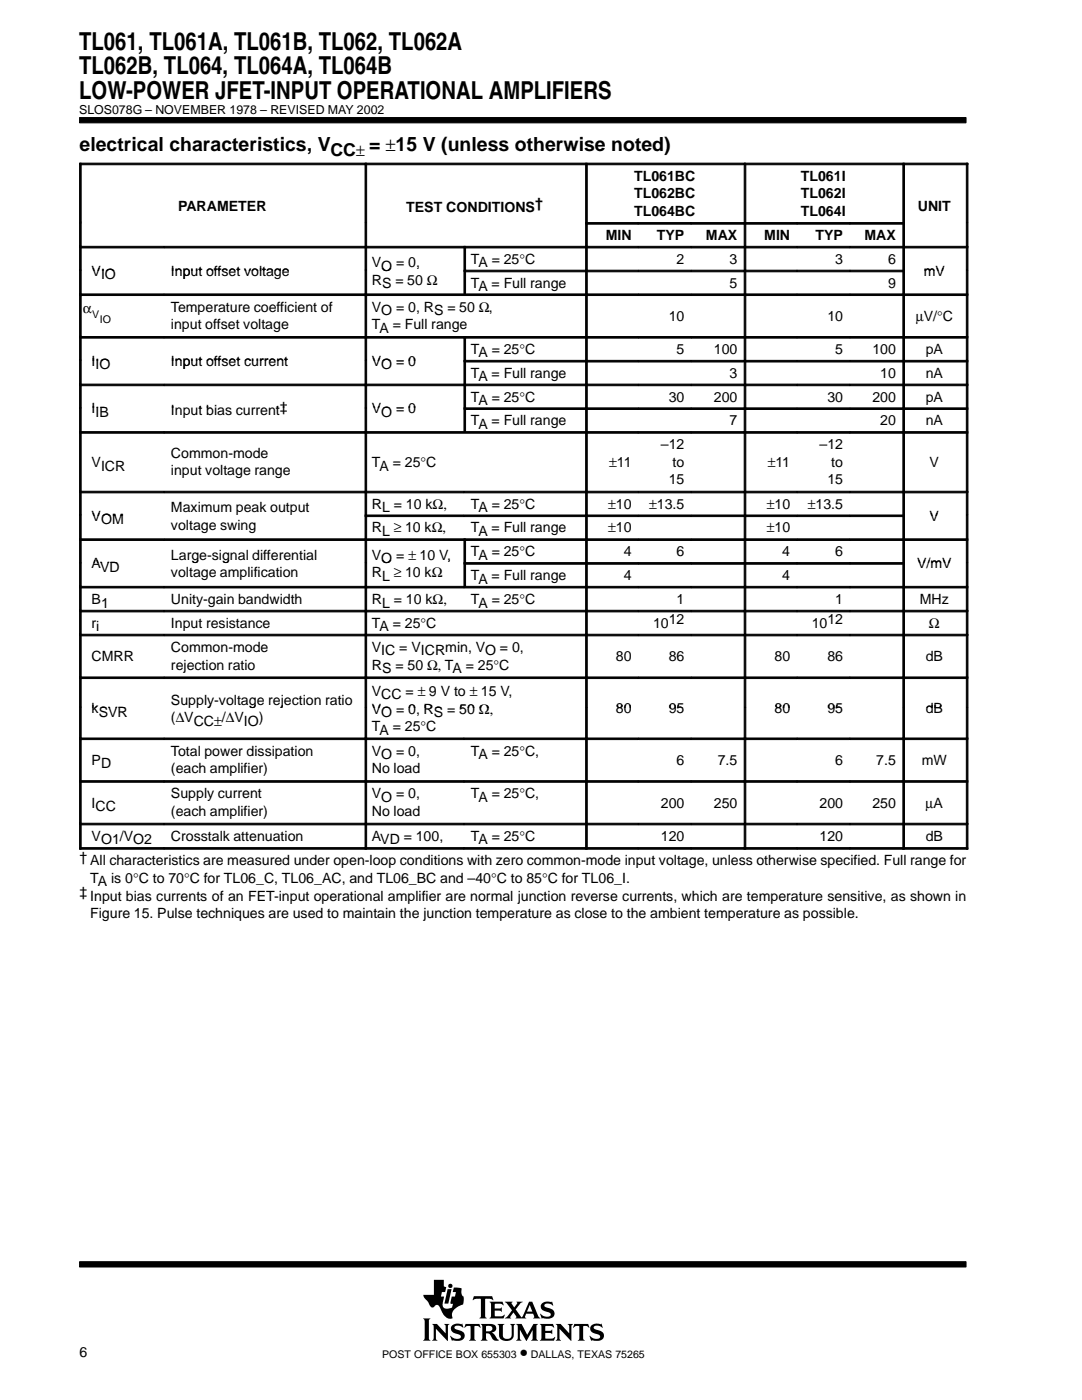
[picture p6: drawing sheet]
<svg xmlns="http://www.w3.org/2000/svg" width="216mm" height="279mm" viewBox="0 0 216 279" stroke-linecap="round" stroke-linejoin="round" font-family="sans-serif">
<g fill="#000" stroke="#000" stroke-width=".2">
<path d="M15.9 23.5h176.9v1h-176.9z" fill-rule="evenodd"/>
<path d="M15.9 251.8h176.9v1.1h-176.9z" fill-rule="evenodd"/>
</g>
<g fill="#000">
<path d="M89.3 257.3h.8l-.6 2.9h-.8z"/>
<path d="M84.4 263.1h1.5l-.3 .4v3.7l.3 .4h-1.5l.3-.6v-3.4z" fill-rule="evenodd"/>
<path d="M86.2 264.2h1l1.7 1.9v-1.5l-.3-.4h1.1l-.3 .4v3l-2.4-2.4v2l.3 .4h-1.1l.3-.6v-2.3z" fill-rule="evenodd"/>
<path d="M86.6 255.4h2v1.3l.4 .2-.2 1h-.6l-.2 .9h.6l-.2 1.1a1.11 1.11 0 0 0 .3 1.2l.6 .1 .9-.3 .2-.7-.5-.1 .2-1.3h.7l.2-.9h-.7l.3-1 1.5 .2v1l.1 .4 .3 .3v.9a.54 .54 0 0 1-.4 .7l-.4 .2a2.35 2.35 0 0 0-1.5 1.6v.4a.29 .29 0 0 1 .1 .3 .29 .29 0 0 1-.2 .3h-.1a2.21 2.21 0 0 1-2-1.9l-.1-.1a.68 .68 0 0 0-.5-.7 .68 .68 0 0 0-.8 .4 .88 .88 0 0 1-1.1-.9l-.8-.9-.2-.7h2.1z" fill-rule="evenodd"/>
<path d="M90.2 264.5a2.17 2.17 0 0 1 1.9-.2l.1-.1 .3 .8-.8-.4h-.7a.36 .36 0 0 0-.3 .4 .36 .36 0 0 0 .4 .3l.3 .1a1.19 1.19 0 0 1 1.3 1.5l-.1 .1a1.23 1.23 0 0 1-1.1 .6l-1.1-.1-.2 .1-.4-1h.1a1.37 1.37 0 0 0 2.1 .3 .6 .6 0 0 0-.8-.7 1.08 1.08 0 0 1-1-.5 1.08 1.08 0 0 1 0-1.1z" fill-rule="evenodd"/>
<path d="M92.9 264.2h2.8l.2 .8-.5-.4h-.6l-.1 .2v2.4l.3 .4h-1.4l.2-.3 .1-.3v-2.3l-.7-.1-.6 .4z" fill-rule="evenodd"/>
<path d="M94.6 258.7h3.6l.2 .8-.7-.3-.9 .1v3.4l.3 .4h-1.4l.3-.4v-3.4l-1-.1-.7 .3z" fill-rule="evenodd"/>
<path d="M95.9 264.2h2.1a.85 .85 0 0 1 1 .8 .85 .85 0 0 1-.9 .9l.4 .3 .7 1 .4 .2-.2 .1a1.11 1.11 0 0 1-1.4-.9l-.3-.4-.7-.1v1l.3 .5h-1.4l.3-.6v-2.3z" fill-rule="evenodd"/>
<path d="M97.7 259.8h2.6l.2 .7-.7-.3-1.1 .1v.8h1.1l.3-.2v.9l-.3-.2h-1.1v1l.1 .1h1.3l.5-.3h.1l-.2 .7h-2.8l.3-.5v-2.3z" fill-rule="evenodd"/>
<path d="M99.3 264.2h1.3l-.3 .4 .1 2.2 .2 .3 .8 .1a.73 .73 0 0 0 .7-.8v-1.8l-.3-.4h1l-.3 .4v1.9a1.56 1.56 0 0 1-1.3 1.2 1.56 1.56 0 0 1-1.5-.7l-.1-2.4z" fill-rule="evenodd"/>
<path d="M103 264.2h1.1l1.1 2.2 1.2-2.2h.9l-.3 .4v2.6l.4 .4h-1.4l.3-.4v-1.8l-1.3 2.2-1.3-2.2v1.7l.4 .5h-1.1l.3-.6v-2.3z" fill-rule="evenodd"/>
<path d="M100.7 259.8h1.6l-.2 .4 .5 .7 .6-.8-.1-.3h1.2l-.5 .3-.9 1.2 1 1.5a.22 .22 0 0 0 .3 .1 .22 .22 0 0 0 .1-.3l1.3-2.8h.6l1.2 2.9 .4 .4-1.4-.1a.24 .24 0 0 0 .2-.1 .24 .24 0 0 0 0-.3l-.2-.4h-1.4l-.3 .6 .3 .3h-2.2l.2-.3-.5-.9-.7 .9 .2 .3h-1.3l.5-.4 1-1.2z" fill-rule="evenodd"/>
<path d="M108.1 260.2l.1-.1a1.88 1.88 0 0 1 1.4-.3l.4 .1 .2-.2 .2 .8-1.1-.4a.44 .44 0 0 0-.7 .4 .44 .44 0 0 0 .6 .5 1.34 1.34 0 0 1 1.4 1.3 1.13 1.13 0 0 1-1.1 .9h-.8a.37 .37 0 0 0-.6 0l-.3-1h.1l.6 .5 .8 .1a.47 .47 0 0 0 .6-.5 .47 .47 0 0 0-.5-.4l-.2-.1a1.11 1.11 0 0 1-1.2-1.5z" fill-rule="evenodd"/>
<path d="M107.7 264.2h2.6l.2 .8-.6-.4-1.1 .1v.9h1l.4-.3v1l-.3-.3h-1.1v1.1h1.4l.5-.3-.2 .8h-2.8l.3-.6v-2.3z" fill-rule="evenodd"/>
<path d="M110.9 264.2h1l1.7 1.9v-1.5l-.3-.4h1l-.3 .4v3l-2.4-2.4v2l.3 .4h-1l.3-.4v-2.6z" fill-rule="evenodd"/>
<path d="M114.6 264.2h2.8l.2 .8-.5-.4h-.6l-.1 .2v2.4l.3 .4h-1.4l.3-.4v-2.4l-.1-.2h-.6l-.6 .4z" fill-rule="evenodd"/>
<path d="M118 264.5a2.12 2.12 0 0 1 1.9-.2l.1-.1 .3 .8-.8-.4h-.7a.35 .35 0 0 0-.3 .3 .35 .35 0 0 0 .2 .4l.5 .1a1.16 1.16 0 0 1 1.2 1.6 1.23 1.23 0 0 1-1.1 .6l-1.1-.1-.2 .1-.4-1 .9 .5 .7 .1a.47 .47 0 0 0 .6-.4 .47 .47 0 0 0-.6-.5 1.28 1.28 0 0 1-1.4-1.4z" fill-rule="evenodd"/>
<circle cx="89.9" cy="256.6" r=".43"/>
</g>
<g fill="#fff">
<path d="M105.7 260.4l.5 1.4h-1z"/>
<path d="M97 264.7l.6-.1a.56 .56 0 0 1 .7 .5 .56 .56 0 0 1-.7 .6h-.6z" fill-rule="evenodd"/>
</g>
<g fill="#000" stroke="#000" stroke-width=".2">
<path d="M15.9 32.6h.3v11.8h-.3z" fill-rule="evenodd"/>
<path d="M15.9 32.6h56.9v.3h-56.9z" fill-rule="evenodd"/>
<path d="M72.8 32.6h.4v11.8h-.4z" fill-rule="evenodd"/>
<path d="M72.8 32.6h44v.3h-44z" fill-rule="evenodd"/>
<path d="M116.9 32.6h.3v11.8h-.3z" fill-rule="evenodd"/>
<path d="M116.9 32.6h31.6v.3h-31.6z" fill-rule="evenodd"/>
<path d="M148.5 32.6h.3v11.8h-.3z" fill-rule="evenodd"/>
<path d="M148.5 32.6h31.6v.3h-31.6z" fill-rule="evenodd"/>
<path d="M180.2 32.6h.3v11.8h-.3z" fill-rule="evenodd"/>
<path d="M180.2 32.6h12.9v.3h-12.9z" fill-rule="evenodd"/>
<path d="M192.8 32.6h.3v11.8h-.3z" fill-rule="evenodd"/>
<path d="M15.9 44.4h.3v4.7h-.3z" fill-rule="evenodd"/>
<path d="M15.9 49.2h.3v4.7h-.3z" fill-rule="evenodd"/>
<path d="M15.9 49.2h16.8v.3h-16.8z" fill-rule="evenodd"/>
<path d="M15.9 53.9h.3v4.7h-.3z" fill-rule="evenodd"/>
<path d="M15.9 58.7h.3v8.4h-.3z" fill-rule="evenodd"/>
<path d="M15.9 58.7h16.8v.3h-16.8z" fill-rule="evenodd"/>
<path d="M32.8 49.2h40v.3h-40z" fill-rule="evenodd"/>
<path d="M32.8 58.7h40v.3h-40z" fill-rule="evenodd"/>
<path d="M72.8 44.4h.4v4.7h-.4z" fill-rule="evenodd"/>
<path d="M72.8 49.2h.4v4.7h-.4z" fill-rule="evenodd"/>
<path d="M72.8 49.2h19.8v.3h-19.8z" fill-rule="evenodd"/>
<path d="M72.8 53.9h.4v4.7h-.4z" fill-rule="evenodd"/>
<path d="M72.8 58.7h.4v8.4h-.4z" fill-rule="evenodd"/>
<path d="M72.8 58.7h44v.3h-44z" fill-rule="evenodd"/>
<path d="M92.6 49.2h.3v4.7h-.3z" fill-rule="evenodd"/>
<path d="M92.6 49.2h24.2v.3h-24.2z" fill-rule="evenodd"/>
<path d="M92.6 53.9h.3v4.7h-.3z" fill-rule="evenodd"/>
<path d="M92.6 53.9h24.2v.3h-24.2z" fill-rule="evenodd"/>
<path d="M116.9 44.4h.3v4.7h-.3z" fill-rule="evenodd"/>
<path d="M116.9 44.4h10.5v.3h-10.5z" fill-rule="evenodd"/>
<path d="M116.9 49.2h.3v4.7h-.3z" fill-rule="evenodd"/>
<path d="M116.9 49.2h10.5v.3h-10.5z" fill-rule="evenodd"/>
<path d="M116.9 53.9h.3v4.7h-.3z" fill-rule="evenodd"/>
<path d="M116.9 53.9h10.5v.3h-10.5z" fill-rule="evenodd"/>
<path d="M116.9 58.7h.3v8.4h-.3z" fill-rule="evenodd"/>
<path d="M116.9 58.7h10.5v.3h-10.5z" fill-rule="evenodd"/>
<path d="M127.4 44.4h10.5v.3h-10.5z" fill-rule="evenodd"/>
<path d="M127.4 49.2h10.5v.3h-10.5z" fill-rule="evenodd"/>
<path d="M127.4 53.9h10.5v.3h-10.5z" fill-rule="evenodd"/>
<path d="M127.4 58.7h10.5v.3h-10.5z" fill-rule="evenodd"/>
<path d="M138 44.4h10.5v.3h-10.5z" fill-rule="evenodd"/>
<path d="M138 49.2h10.5v.3h-10.5z" fill-rule="evenodd"/>
<path d="M138 53.9h10.5v.3h-10.5z" fill-rule="evenodd"/>
<path d="M138 58.7h10.5v.3h-10.5z" fill-rule="evenodd"/>
<path d="M148.5 44.4h.3v4.7h-.3z" fill-rule="evenodd"/>
<path d="M148.5 44.4h10.5v.3h-10.5z" fill-rule="evenodd"/>
<path d="M148.5 49.2h.3v4.7h-.3z" fill-rule="evenodd"/>
<path d="M148.5 49.2h10.5v.3h-10.5z" fill-rule="evenodd"/>
<path d="M148.5 53.9h.3v4.7h-.3z" fill-rule="evenodd"/>
<path d="M148.5 53.9h10.5v.3h-10.5z" fill-rule="evenodd"/>
<path d="M148.5 58.7h.3v8.4h-.3z" fill-rule="evenodd"/>
<path d="M148.5 58.7h10.5v.3h-10.5z" fill-rule="evenodd"/>
<path d="M159.1 44.4h10.5v.3h-10.5z" fill-rule="evenodd"/>
<path d="M159.1 49.2h10.5v.3h-10.5z" fill-rule="evenodd"/>
<path d="M159.1 53.9h10.5v.3h-10.5z" fill-rule="evenodd"/>
<path d="M159.1 58.7h10.5v.3h-10.5z" fill-rule="evenodd"/>
<path d="M169.6 44.4h10.5v.3h-10.5z" fill-rule="evenodd"/>
<path d="M169.6 49.2h10.5v.3h-10.5z" fill-rule="evenodd"/>
<path d="M169.6 53.9h10.5v.3h-10.5z" fill-rule="evenodd"/>
<path d="M169.6 58.7h10.5v.3h-10.5z" fill-rule="evenodd"/>
<path d="M180.2 44.4h.3v4.7h-.3z" fill-rule="evenodd"/>
<path d="M180.2 49.2h.3v4.7h-.3z" fill-rule="evenodd"/>
<path d="M180.2 49.2h12.9v.3h-12.9z" fill-rule="evenodd"/>
<path d="M180.2 53.9h.3v4.7h-.3z" fill-rule="evenodd"/>
<path d="M180.2 58.7h.3v8.4h-.3z" fill-rule="evenodd"/>
<path d="M180.2 58.7h12.9v.3h-12.9z" fill-rule="evenodd"/>
<path d="M192.8 44.4h.3v4.7h-.3z" fill-rule="evenodd"/>
<path d="M192.8 49.2h.3v4.7h-.3z" fill-rule="evenodd"/>
<path d="M192.8 53.9h.3v4.7h-.3z" fill-rule="evenodd"/>
<path d="M192.8 58.7h.3v8.4h-.3z" fill-rule="evenodd"/>
<path d="M15.9 67.2h.3v4.7h-.3z" fill-rule="evenodd"/>
<path d="M15.9 67.2h16.8v.3h-16.8z" fill-rule="evenodd"/>
<path d="M15.9 71.9h.3v4.7h-.3z" fill-rule="evenodd"/>
<path d="M15.9 76.7h.3v4.7h-.3z" fill-rule="evenodd"/>
<path d="M15.9 76.7h16.8v.3h-16.8z" fill-rule="evenodd"/>
<path d="M32.8 67.2h40v.3h-40z" fill-rule="evenodd"/>
<path d="M32.8 76.7h40v.3h-40z" fill-rule="evenodd"/>
<path d="M72.8 67.2h.4v4.7h-.4z" fill-rule="evenodd"/>
<path d="M72.8 67.2h19.8v.3h-19.8z" fill-rule="evenodd"/>
<path d="M72.8 71.9h.4v4.7h-.4z" fill-rule="evenodd"/>
<path d="M72.8 76.7h.4v4.7h-.4z" fill-rule="evenodd"/>
<path d="M72.8 76.7h19.8v.3h-19.8z" fill-rule="evenodd"/>
<path d="M92.6 67.2h.3v4.7h-.3z" fill-rule="evenodd"/>
<path d="M92.6 67.2h24.2v.3h-24.2z" fill-rule="evenodd"/>
<path d="M92.6 71.9h.3v4.7h-.3z" fill-rule="evenodd"/>
<path d="M92.6 71.9h24.2v.3h-24.2z" fill-rule="evenodd"/>
<path d="M92.6 76.7h.3v4.7h-.3z" fill-rule="evenodd"/>
<path d="M92.6 76.7h24.2v.3h-24.2z" fill-rule="evenodd"/>
<path d="M116.9 67.2h.3v4.7h-.3z" fill-rule="evenodd"/>
<path d="M116.9 67.2h10.5v.3h-10.5z" fill-rule="evenodd"/>
<path d="M116.9 71.9h.3v4.7h-.3z" fill-rule="evenodd"/>
<path d="M116.9 71.9h10.5v.3h-10.5z" fill-rule="evenodd"/>
<path d="M116.9 76.7h.3v4.7h-.3z" fill-rule="evenodd"/>
<path d="M116.9 76.7h10.5v.3h-10.5z" fill-rule="evenodd"/>
<path d="M127.4 67.2h10.5v.3h-10.5z" fill-rule="evenodd"/>
<path d="M127.4 71.9h10.5v.3h-10.5z" fill-rule="evenodd"/>
<path d="M127.4 76.7h10.5v.3h-10.5z" fill-rule="evenodd"/>
<path d="M138 67.2h10.5v.3h-10.5z" fill-rule="evenodd"/>
<path d="M138 71.9h10.5v.3h-10.5z" fill-rule="evenodd"/>
<path d="M138 76.7h10.5v.3h-10.5z" fill-rule="evenodd"/>
<path d="M148.5 67.2h.3v4.7h-.3z" fill-rule="evenodd"/>
<path d="M148.5 67.2h10.5v.3h-10.5z" fill-rule="evenodd"/>
<path d="M148.5 71.9h.3v4.7h-.3z" fill-rule="evenodd"/>
<path d="M148.5 71.9h10.5v.3h-10.5z" fill-rule="evenodd"/>
<path d="M148.5 76.7h.3v4.7h-.3z" fill-rule="evenodd"/>
<path d="M148.5 76.7h10.5v.3h-10.5z" fill-rule="evenodd"/>
<path d="M159.1 67.2h10.5v.3h-10.5z" fill-rule="evenodd"/>
<path d="M159.1 71.9h10.5v.3h-10.5z" fill-rule="evenodd"/>
<path d="M159.1 76.7h10.5v.3h-10.5z" fill-rule="evenodd"/>
<path d="M169.6 67.2h10.5v.3h-10.5z" fill-rule="evenodd"/>
<path d="M169.6 71.9h10.5v.3h-10.5z" fill-rule="evenodd"/>
<path d="M169.6 76.7h10.5v.3h-10.5z" fill-rule="evenodd"/>
<path d="M180.2 67.2h.3v4.7h-.3z" fill-rule="evenodd"/>
<path d="M180.2 67.2h12.9v.3h-12.9z" fill-rule="evenodd"/>
<path d="M180.2 71.9h.3v4.7h-.3z" fill-rule="evenodd"/>
<path d="M180.2 71.9h12.9v.3h-12.9z" fill-rule="evenodd"/>
<path d="M180.2 76.7h.3v4.7h-.3z" fill-rule="evenodd"/>
<path d="M180.2 76.7h12.9v.3h-12.9z" fill-rule="evenodd"/>
<path d="M192.8 67.2h.3v4.7h-.3z" fill-rule="evenodd"/>
<path d="M192.8 71.9h.3v4.7h-.3z" fill-rule="evenodd"/>
<path d="M192.8 76.7h.3v4.7h-.3z" fill-rule="evenodd"/>
<path d="M15.9 81.4h.3v4.7h-.3z" fill-rule="evenodd"/>
<path d="M15.9 86.1h.3v11.9h-.3z" fill-rule="evenodd"/>
<path d="M15.9 86.1h16.8v.4h-16.8z" fill-rule="evenodd"/>
<path d="M15.9 98h.3v4.8h-.3z" fill-rule="evenodd"/>
<path d="M15.9 98h16.8v.4h-16.8z" fill-rule="evenodd"/>
<path d="M32.8 86.1h40v.4h-40z" fill-rule="evenodd"/>
<path d="M32.8 98h40v.4h-40z" fill-rule="evenodd"/>
<path d="M72.8 81.4h.4v4.7h-.4z" fill-rule="evenodd"/>
<path d="M72.8 86.1h.4v11.9h-.4z" fill-rule="evenodd"/>
<path d="M72.8 86.1h44v.4h-44z" fill-rule="evenodd"/>
<path d="M72.8 98h.4v4.8h-.4z" fill-rule="evenodd"/>
<path d="M72.8 98h19.8v.4h-19.8z" fill-rule="evenodd"/>
<path d="M92.6 81.4h.3v4.7h-.3z" fill-rule="evenodd"/>
<path d="M92.6 81.4h24.2v.3h-24.2z" fill-rule="evenodd"/>
<path d="M92.6 98h24.2v.4h-24.2z" fill-rule="evenodd"/>
<path d="M116.9 81.4h.3v4.7h-.3z" fill-rule="evenodd"/>
<path d="M116.9 81.4h10.5v.3h-10.5z" fill-rule="evenodd"/>
<path d="M116.9 86.1h.3v11.9h-.3z" fill-rule="evenodd"/>
<path d="M116.9 86.1h10.5v.4h-10.5z" fill-rule="evenodd"/>
<path d="M116.9 98h.3v4.8h-.3z" fill-rule="evenodd"/>
<path d="M116.9 98h10.5v.4h-10.5z" fill-rule="evenodd"/>
<path d="M127.4 81.4h10.5v.3h-10.5z" fill-rule="evenodd"/>
<path d="M127.4 86.1h10.5v.4h-10.5z" fill-rule="evenodd"/>
<path d="M127.4 98h10.5v.4h-10.5z" fill-rule="evenodd"/>
<path d="M138 81.4h10.5v.3h-10.5z" fill-rule="evenodd"/>
<path d="M138 86.1h10.5v.4h-10.5z" fill-rule="evenodd"/>
<path d="M138 98h10.5v.4h-10.5z" fill-rule="evenodd"/>
<path d="M148.5 81.4h.3v4.7h-.3z" fill-rule="evenodd"/>
<path d="M148.5 81.4h10.5v.3h-10.5z" fill-rule="evenodd"/>
<path d="M148.5 86.1h.3v11.9h-.3z" fill-rule="evenodd"/>
<path d="M148.5 86.1h10.5v.4h-10.5z" fill-rule="evenodd"/>
<path d="M148.5 98h.3v4.8h-.3z" fill-rule="evenodd"/>
<path d="M148.5 98h10.5v.4h-10.5z" fill-rule="evenodd"/>
<path d="M159.1 81.4h10.5v.3h-10.5z" fill-rule="evenodd"/>
<path d="M159.1 86.1h10.5v.4h-10.5z" fill-rule="evenodd"/>
<path d="M159.1 98h10.5v.4h-10.5z" fill-rule="evenodd"/>
<path d="M169.6 81.4h10.5v.3h-10.5z" fill-rule="evenodd"/>
<path d="M169.6 86.1h10.5v.4h-10.5z" fill-rule="evenodd"/>
<path d="M169.6 98h10.5v.4h-10.5z" fill-rule="evenodd"/>
<path d="M180.2 81.4h.3v4.7h-.3z" fill-rule="evenodd"/>
<path d="M180.2 81.4h12.9v.3h-12.9z" fill-rule="evenodd"/>
<path d="M180.2 86.1h.3v11.9h-.3z" fill-rule="evenodd"/>
<path d="M180.2 86.1h12.9v.4h-12.9z" fill-rule="evenodd"/>
<path d="M180.2 98h.3v4.8h-.3z" fill-rule="evenodd"/>
<path d="M180.2 98h12.9v.4h-12.9z" fill-rule="evenodd"/>
<path d="M192.8 81.4h.3v4.7h-.3z" fill-rule="evenodd"/>
<path d="M192.8 86.1h.3v11.9h-.3z" fill-rule="evenodd"/>
<path d="M192.8 98h.3v4.8h-.3z" fill-rule="evenodd"/>
<path d="M15.9 102.8h.3v4.7h-.3z" fill-rule="evenodd"/>
<path d="M15.9 107.5h.3v4.8h-.3z" fill-rule="evenodd"/>
<path d="M15.9 107.5h16.8v.4h-16.8z" fill-rule="evenodd"/>
<path d="M15.9 112.3h.3v4.7h-.3z" fill-rule="evenodd"/>
<path d="M15.9 117h.3v4.8h-.3z" fill-rule="evenodd"/>
<path d="M15.9 117h16.8v.3h-16.8z" fill-rule="evenodd"/>
<path d="M32.8 107.5h40v.4h-40z" fill-rule="evenodd"/>
<path d="M32.8 117h40v.3h-40z" fill-rule="evenodd"/>
<path d="M72.8 102.8h.4v4.7h-.4z" fill-rule="evenodd"/>
<path d="M72.8 102.8h19.8v.3h-19.8z" fill-rule="evenodd"/>
<path d="M72.8 107.5h.4v4.8h-.4z" fill-rule="evenodd"/>
<path d="M72.8 107.5h19.8v.4h-19.8z" fill-rule="evenodd"/>
<path d="M72.8 112.3h.4v4.7h-.4z" fill-rule="evenodd"/>
<path d="M72.8 117h.4v4.8h-.4z" fill-rule="evenodd"/>
<path d="M72.8 117h19.8v.3h-19.8z" fill-rule="evenodd"/>
<path d="M92.6 102.8h24.2v.3h-24.2z" fill-rule="evenodd"/>
<path d="M92.6 107.5h.3v4.8h-.3z" fill-rule="evenodd"/>
<path d="M92.6 107.5h24.2v.4h-24.2z" fill-rule="evenodd"/>
<path d="M92.6 112.3h.3v4.7h-.3z" fill-rule="evenodd"/>
<path d="M92.6 112.3h24.2v.3h-24.2z" fill-rule="evenodd"/>
<path d="M92.6 117h24.2v.3h-24.2z" fill-rule="evenodd"/>
<path d="M116.9 102.8h.3v4.7h-.3z" fill-rule="evenodd"/>
<path d="M116.9 102.8h10.5v.3h-10.5z" fill-rule="evenodd"/>
<path d="M116.9 107.5h.3v4.8h-.3z" fill-rule="evenodd"/>
<path d="M116.9 107.5h10.5v.4h-10.5z" fill-rule="evenodd"/>
<path d="M116.9 112.3h.3v4.7h-.3z" fill-rule="evenodd"/>
<path d="M116.9 112.3h10.5v.3h-10.5z" fill-rule="evenodd"/>
<path d="M116.9 117h.3v4.8h-.3z" fill-rule="evenodd"/>
<path d="M116.9 117h10.5v.3h-10.5z" fill-rule="evenodd"/>
<path d="M127.4 102.8h10.5v.3h-10.5z" fill-rule="evenodd"/>
<path d="M127.4 107.5h10.5v.4h-10.5z" fill-rule="evenodd"/>
<path d="M127.4 112.3h10.5v.3h-10.5z" fill-rule="evenodd"/>
<path d="M127.4 117h10.5v.3h-10.5z" fill-rule="evenodd"/>
<path d="M138 102.8h10.5v.3h-10.5z" fill-rule="evenodd"/>
<path d="M138 107.5h10.5v.4h-10.5z" fill-rule="evenodd"/>
<path d="M138 112.3h10.5v.3h-10.5z" fill-rule="evenodd"/>
<path d="M138 117h10.5v.3h-10.5z" fill-rule="evenodd"/>
<path d="M148.5 102.8h.3v4.7h-.3z" fill-rule="evenodd"/>
<path d="M148.5 102.8h10.5v.3h-10.5z" fill-rule="evenodd"/>
<path d="M148.5 107.5h.3v4.8h-.3z" fill-rule="evenodd"/>
<path d="M148.5 107.5h10.5v.4h-10.5z" fill-rule="evenodd"/>
<path d="M148.5 112.3h.3v4.7h-.3z" fill-rule="evenodd"/>
<path d="M148.5 112.3h10.5v.3h-10.5z" fill-rule="evenodd"/>
<path d="M148.5 117h.3v4.8h-.3z" fill-rule="evenodd"/>
<path d="M148.5 117h10.5v.3h-10.5z" fill-rule="evenodd"/>
<path d="M159.1 102.8h10.5v.3h-10.5z" fill-rule="evenodd"/>
<path d="M159.1 107.5h10.5v.4h-10.5z" fill-rule="evenodd"/>
<path d="M159.1 112.3h10.5v.3h-10.5z" fill-rule="evenodd"/>
<path d="M159.1 117h10.5v.3h-10.5z" fill-rule="evenodd"/>
<path d="M169.6 102.8h10.5v.3h-10.5z" fill-rule="evenodd"/>
<path d="M169.6 107.5h10.5v.4h-10.5z" fill-rule="evenodd"/>
<path d="M169.6 112.3h10.5v.3h-10.5z" fill-rule="evenodd"/>
<path d="M169.6 117h10.5v.3h-10.5z" fill-rule="evenodd"/>
<path d="M180.2 102.8h.3v4.7h-.3z" fill-rule="evenodd"/>
<path d="M180.2 107.5h.3v4.8h-.3z" fill-rule="evenodd"/>
<path d="M180.2 107.5h12.9v.4h-12.9z" fill-rule="evenodd"/>
<path d="M180.2 112.3h.3v4.7h-.3z" fill-rule="evenodd"/>
<path d="M180.2 117h.3v4.8h-.3z" fill-rule="evenodd"/>
<path d="M180.2 117h12.9v.3h-12.9z" fill-rule="evenodd"/>
<path d="M192.8 102.8h.3v4.7h-.3z" fill-rule="evenodd"/>
<path d="M192.8 107.5h.3v4.8h-.3z" fill-rule="evenodd"/>
<path d="M192.8 112.3h.3v4.7h-.3z" fill-rule="evenodd"/>
<path d="M192.8 117h.3v4.8h-.3z" fill-rule="evenodd"/>
<path d="M15.9 121.8h.3v4.8h-.3z" fill-rule="evenodd"/>
<path d="M15.9 121.8h16.8v.3h-16.8z" fill-rule="evenodd"/>
<path d="M15.9 126.6h.3v8.5h-.3z" fill-rule="evenodd"/>
<path d="M15.9 126.6h16.8v.3h-16.8z" fill-rule="evenodd"/>
<path d="M15.9 135.1h.3v6.1h-.3z" fill-rule="evenodd"/>
<path d="M15.9 135.1h16.8v.3h-16.8z" fill-rule="evenodd"/>
<path d="M32.8 121.8h40v.3h-40z" fill-rule="evenodd"/>
<path d="M32.8 126.6h40v.3h-40z" fill-rule="evenodd"/>
<path d="M32.8 135.1h40v.3h-40z" fill-rule="evenodd"/>
<path d="M72.8 121.8h.4v4.8h-.4z" fill-rule="evenodd"/>
<path d="M72.8 121.8h44v.3h-44z" fill-rule="evenodd"/>
<path d="M72.8 126.6h.4v8.5h-.4z" fill-rule="evenodd"/>
<path d="M72.8 126.6h44v.3h-44z" fill-rule="evenodd"/>
<path d="M72.8 135.1h.4v6.1h-.4z" fill-rule="evenodd"/>
<path d="M72.8 135.1h44v.3h-44z" fill-rule="evenodd"/>
<path d="M116.9 121.8h.3v4.8h-.3z" fill-rule="evenodd"/>
<path d="M116.9 121.8h10.5v.3h-10.5z" fill-rule="evenodd"/>
<path d="M116.9 126.6h.3v8.5h-.3z" fill-rule="evenodd"/>
<path d="M116.9 126.6h10.5v.3h-10.5z" fill-rule="evenodd"/>
<path d="M116.9 135.1h.3v6.1h-.3z" fill-rule="evenodd"/>
<path d="M116.9 135.1h10.5v.3h-10.5z" fill-rule="evenodd"/>
<path d="M127.4 121.8h10.5v.3h-10.5z" fill-rule="evenodd"/>
<path d="M127.4 126.6h10.5v.3h-10.5z" fill-rule="evenodd"/>
<path d="M127.4 135.1h10.5v.3h-10.5z" fill-rule="evenodd"/>
<path d="M138 121.8h10.5v.3h-10.5z" fill-rule="evenodd"/>
<path d="M138 126.6h10.5v.3h-10.5z" fill-rule="evenodd"/>
<path d="M138 135.1h10.5v.3h-10.5z" fill-rule="evenodd"/>
<path d="M148.5 121.8h.3v4.8h-.3z" fill-rule="evenodd"/>
<path d="M148.5 121.8h10.5v.3h-10.5z" fill-rule="evenodd"/>
<path d="M148.5 126.6h.3v8.5h-.3z" fill-rule="evenodd"/>
<path d="M148.5 126.6h10.5v.3h-10.5z" fill-rule="evenodd"/>
<path d="M148.5 135.1h.3v6.1h-.3z" fill-rule="evenodd"/>
<path d="M148.5 135.1h10.5v.3h-10.5z" fill-rule="evenodd"/>
<path d="M159.1 121.8h10.5v.3h-10.5z" fill-rule="evenodd"/>
<path d="M159.1 126.6h10.5v.3h-10.5z" fill-rule="evenodd"/>
<path d="M159.1 135.1h10.5v.3h-10.5z" fill-rule="evenodd"/>
<path d="M169.6 121.8h10.5v.3h-10.5z" fill-rule="evenodd"/>
<path d="M169.6 126.6h10.5v.3h-10.5z" fill-rule="evenodd"/>
<path d="M169.6 135.1h10.5v.3h-10.5z" fill-rule="evenodd"/>
<path d="M180.2 121.8h.3v4.8h-.3z" fill-rule="evenodd"/>
<path d="M180.2 121.8h12.9v.3h-12.9z" fill-rule="evenodd"/>
<path d="M180.2 126.6h.3v8.5h-.3z" fill-rule="evenodd"/>
<path d="M180.2 126.6h12.9v.3h-12.9z" fill-rule="evenodd"/>
<path d="M180.2 135.1h.3v6.1h-.3z" fill-rule="evenodd"/>
<path d="M180.2 135.1h12.9v.3h-12.9z" fill-rule="evenodd"/>
<path d="M192.8 121.8h.3v4.8h-.3z" fill-rule="evenodd"/>
<path d="M192.8 126.6h.3v8.5h-.3z" fill-rule="evenodd"/>
<path d="M192.8 135.1h.3v6.1h-.3z" fill-rule="evenodd"/>
<path d="M15.9 141.2h.3v6.1h-.3z" fill-rule="evenodd"/>
<path d="M15.9 147.3h.3v8.5h-.3z" fill-rule="evenodd"/>
<path d="M15.9 147.3h16.8v.3h-16.8z" fill-rule="evenodd"/>
<path d="M15.9 155.8h.3v8.5h-.3z" fill-rule="evenodd"/>
<path d="M15.9 155.8h16.8v.3h-16.8z" fill-rule="evenodd"/>
<path d="M32.8 147.3h40v.3h-40z" fill-rule="evenodd"/>
<path d="M32.8 155.8h40v.3h-40z" fill-rule="evenodd"/>
<path d="M72.8 141.2h.4v6.1h-.4z" fill-rule="evenodd"/>
<path d="M72.8 147.3h.4v8.5h-.4z" fill-rule="evenodd"/>
<path d="M72.8 147.3h19.8v.3h-19.8z" fill-rule="evenodd"/>
<path d="M72.8 155.8h.4v8.5h-.4z" fill-rule="evenodd"/>
<path d="M72.8 155.8h19.8v.3h-19.8z" fill-rule="evenodd"/>
<path d="M92.6 147.3h24.2v.3h-24.2z" fill-rule="evenodd"/>
<path d="M92.6 155.8h24.2v.3h-24.2z" fill-rule="evenodd"/>
<path d="M116.9 141.2h.3v6.1h-.3z" fill-rule="evenodd"/>
<path d="M116.9 147.3h.3v8.5h-.3z" fill-rule="evenodd"/>
<path d="M116.9 147.3h10.5v.3h-10.5z" fill-rule="evenodd"/>
<path d="M116.9 155.8h.3v8.5h-.3z" fill-rule="evenodd"/>
<path d="M116.9 155.8h10.5v.3h-10.5z" fill-rule="evenodd"/>
<path d="M127.4 147.3h10.5v.3h-10.5z" fill-rule="evenodd"/>
<path d="M127.4 155.8h10.5v.3h-10.5z" fill-rule="evenodd"/>
<path d="M138 147.3h10.5v.3h-10.5z" fill-rule="evenodd"/>
<path d="M138 155.8h10.5v.3h-10.5z" fill-rule="evenodd"/>
<path d="M148.5 141.2h.3v6.1h-.3z" fill-rule="evenodd"/>
<path d="M148.5 147.3h.3v8.5h-.3z" fill-rule="evenodd"/>
<path d="M148.5 147.3h10.5v.3h-10.5z" fill-rule="evenodd"/>
<path d="M148.5 155.8h.3v8.5h-.3z" fill-rule="evenodd"/>
<path d="M148.5 155.8h10.5v.3h-10.5z" fill-rule="evenodd"/>
<path d="M159.1 147.3h10.5v.3h-10.5z" fill-rule="evenodd"/>
<path d="M159.1 155.8h10.5v.3h-10.5z" fill-rule="evenodd"/>
<path d="M169.6 147.3h10.5v.3h-10.5z" fill-rule="evenodd"/>
<path d="M169.6 155.8h10.5v.3h-10.5z" fill-rule="evenodd"/>
<path d="M180.2 141.2h.3v6.1h-.3z" fill-rule="evenodd"/>
<path d="M180.2 147.3h.3v8.5h-.3z" fill-rule="evenodd"/>
<path d="M180.2 147.3h12.9v.3h-12.9z" fill-rule="evenodd"/>
<path d="M180.2 155.8h.3v8.5h-.3z" fill-rule="evenodd"/>
<path d="M180.2 155.8h12.9v.3h-12.9z" fill-rule="evenodd"/>
<path d="M192.8 141.2h.3v6.1h-.3z" fill-rule="evenodd"/>
<path d="M192.8 147.3h.3v8.5h-.3z" fill-rule="evenodd"/>
<path d="M192.8 155.8h.3v8.5h-.3z" fill-rule="evenodd"/>
<path d="M15.9 164.3h.3v5.2h-.3z" fill-rule="evenodd"/>
<path d="M15.9 164.3h16.8v.3h-16.8z" fill-rule="evenodd"/>
<path d="M15.9 169.2h16.8v.3h-16.8z" fill-rule="evenodd"/>
<path d="M32.8 164.3h40v.3h-40z" fill-rule="evenodd"/>
<path d="M32.8 169.2h40v.3h-40z" fill-rule="evenodd"/>
<path d="M72.8 164.3h.4v5.2h-.4z" fill-rule="evenodd"/>
<path d="M72.8 164.3h19.8v.3h-19.8z" fill-rule="evenodd"/>
<path d="M72.8 169.2h19.8v.3h-19.8z" fill-rule="evenodd"/>
<path d="M92.6 164.3h24.2v.3h-24.2z" fill-rule="evenodd"/>
<path d="M92.6 169.2h24.2v.3h-24.2z" fill-rule="evenodd"/>
<path d="M116.9 164.3h.3v5.2h-.3z" fill-rule="evenodd"/>
<path d="M116.9 164.3h10.5v.3h-10.5z" fill-rule="evenodd"/>
<path d="M116.9 169.2h10.5v.3h-10.5z" fill-rule="evenodd"/>
<path d="M127.4 164.3h10.5v.3h-10.5z" fill-rule="evenodd"/>
<path d="M127.4 169.2h10.5v.3h-10.5z" fill-rule="evenodd"/>
<path d="M138 164.3h10.5v.3h-10.5z" fill-rule="evenodd"/>
<path d="M138 169.2h10.5v.3h-10.5z" fill-rule="evenodd"/>
<path d="M148.5 164.3h.3v5.2h-.3z" fill-rule="evenodd"/>
<path d="M148.5 164.3h10.5v.3h-10.5z" fill-rule="evenodd"/>
<path d="M148.5 169.2h10.5v.3h-10.5z" fill-rule="evenodd"/>
<path d="M159.1 164.3h10.5v.3h-10.5z" fill-rule="evenodd"/>
<path d="M159.1 169.2h10.5v.3h-10.5z" fill-rule="evenodd"/>
<path d="M169.6 164.3h10.5v.3h-10.5z" fill-rule="evenodd"/>
<path d="M169.6 169.2h10.5v.3h-10.5z" fill-rule="evenodd"/>
<path d="M180.2 164.3h.3v5.2h-.3z" fill-rule="evenodd"/>
<path d="M180.2 164.3h12.9v.3h-12.9z" fill-rule="evenodd"/>
<path d="M180.2 169.2h12.9v.3h-12.9z" fill-rule="evenodd"/>
<path d="M192.8 164.3h.3v5.2h-.3z" fill-rule="evenodd"/>
</g>
<g font-size="4.9">
<text x="15.8" y="9.9">TL061, TL061A, TL061B, TL062, TL062A</text>
<text x="15.8" y="14.8">TL062B, TL064, TL064A, TL064B</text>
<text x="15.8" y="19.8">LOW-POWER JFET-INPUT OPERATIONAL AMPLIFIERS</text>
</g>
<text font-size="3.9" x="15.9" y="30.2">electrical characteristics, V</text>
<g font-size="3.5">
<text x="66" y="31.2">CC± =</text>
<text x="77" y="30.2">±15 V (unless otherwise noted)</text>
<text x="103.7" y="271">•</text>
</g>
<g font-size="2.8">
<text x="126.5" y="36">TL061BC</text>
<text x="126.5" y="39.6">TL062BC</text>
<text x="159.8" y="36">TL061I</text>
<text x="159.8" y="39.6">TL062I</text>
<text x="35.5" y="42.1">PARAMETER</text>
<text x="81.1" y="42.3">TEST CONDITIONS†</text>
<text x="120.9" y="47.9">MIN</text>
<text x="126.5" y="43.1">TL064BC</text>
<text x="131.1" y="47.9">TYP</text>
<text x="140.9" y="47.9">MAX</text>
<text x="152.5" y="47.9">MIN</text>
<text x="159.8" y="43.1">TL064I</text>
<text x="162.7" y="47.9">TYP</text>
<text x="172.5" y="47.9">MAX</text>
<text x="183.1" y="42.1">UNIT</text>
<text x="74.2" y="53.3">VO = 0,,</text>
<text x="93.9" y="52.6">TA = 25°C</text>
<text x="135" y="52.6">2</text>
<text x="145.6" y="52.6">3</text>
<text x="166.7" y="52.6">3</text>
<text x="177.2" y="52.6">6</text>
<text x="18.3" y="55">VIO</text>
<text x="34.1" y="55">Input offset voltage</text>
<text x="74.2" y="56.8">RS = 50 Ω</text>
<text x="76.1" y="54">O</text>
<text x="93.9" y="57.4">TA = Full range</text>
<text x="145.6" y="57.4">5</text>
<text x="177.2" y="57.4">9</text>
<text x="184.3" y="55">mV</text>
<text x="16.6" y="62.4">α</text>
<text x="34.1" y="62.2">Temperature coefficient of</text>
<text x="34.1" y="65.7">input offset voltage</text>
<text x="74.2" y="65.7">TA = Full range</text>
<text x="74.2" y="62.2">VO = 0, RS = 50 Ω,</text>
<text x="133.4" y="64">10</text>
<text x="165.1" y="64">10</text>
<text x="182.7" y="64">µV/°C</text>
<text x="93.9" y="70.6">TA = 25°C</text>
<text x="135" y="70.6">5</text>
<text x="142.4" y="70.6">100</text>
<text x="166.7" y="70.6">5</text>
<text x="174.1" y="70.6">100</text>
<text x="184.7" y="70.6">pA</text>
<text x="18.3" y="73">IIO</text>
<text x="34.1" y="73">Input offset current</text>
<text x="74.2" y="73">VO = 0</text>
<text x="93.9" y="75.4">TA = Full range</text>
<text x="145.6" y="75.4">3</text>
<text x="175.6" y="75.4">10</text>
<text x="184.7" y="75.4">nA</text>
<text x="18.3" y="82.5">IIB</text>
<text x="34.1" y="82.9">Inputt bi</text>
<text x="34.1" y="82.9">I</text>
<text x="41.1" y="82.9">bias currentt‡</text>
<text x="55.8" y="82.2">‡</text>
<text x="74.2" y="82.5">VO = 0</text>
<text x="93.9" y="80.1">TA = 25°C</text>
<text x="133.4" y="80.1">30</text>
<text x="142.4" y="80.1">200</text>
<text x="165.1" y="80.1">30</text>
<text x="174.1" y="80.1">200</text>
<text x="184.7" y="80.1">pA</text>
<text x="93.9" y="84.9">TA = Full range</text>
<text x="131.9" y="89.7">–12</text>
<text x="145.6" y="84.9">7</text>
<text x="163.5" y="89.7">–12</text>
<text x="175.6" y="84.9">20</text>
<text x="184.7" y="84.9">nA</text>
<text x="18.3" y="93.2">VICR</text>
<text x="34.1" y="91.3">Common-mode</text>
<text x="34.1" y="94.9">input voltage range</text>
<text x="74.2" y="93.2">TA = 25°C</text>
<text x="121.6" y="93.2">±11</text>
<text x="134.2" y="93.2">to</text>
<text x="153.2" y="93.2">±11</text>
<text x="165.9" y="93.2">to</text>
<text x="185.5" y="93.2">V</text>
<text x="74.2" y="101.5">RL = 10 kΩ,</text>
<text x="93.9" y="101.5">TA = 25°C</text>
<text x="121.4" y="101.5">±10</text>
<text x="129.5" y="101.5">±13.5</text>
<text x="133.4" y="96.7">15</text>
<text x="153" y="101.5">±10</text>
<text x="161.2" y="101.5">±13.5</text>
<text x="165.1" y="96.7">15</text>
<text x="18.3" y="103.9">VOM</text>
<text x="34.1" y="102.2">Maximum peak output</text>
<text x="34.1" y="105.7">voltage swing</text>
<text x="74.2" y="106.3">RL ≥ 10 kΩ,</text>
<text x="93.9" y="106.3">TA = Full range</text>
<text x="121.4" y="106.3">±10</text>
<text x="153" y="106.3">±10</text>
<text x="185.5" y="103.9">V</text>
<text x="18.3" y="113.4">AVD</text>
<text x="34.1" y="111.7">Large-signal differential</text>
<text x="38.2" y="111.7">g</text>
<text x="44.3" y="111.7">g</text>
<text x="74.2" y="111.7">VO = ± 10 V,,</text>
<text x="76.1" y="112.4">O</text>
<text x="93.9" y="111">TA = 25°C</text>
<text x="124.5" y="111">4</text>
<text x="135" y="111">6</text>
<text x="156.1" y="111">4</text>
<text x="166.7" y="111">6</text>
<text x="183" y="113.4">V/mV</text>
<text x="34.1" y="115.2">voltage amplification</text>
<text x="74.2" y="115.2">RL ≥ 10 kΩ</text>
<text x="93.9" y="115.8">TA = Full range</text>
<text x="124.5" y="115.8">4</text>
<text x="156.1" y="115.8">4</text>
<text x="18.3" y="120.5">B1</text>
<text x="18.3" y="125.3">ri</text>
<text x="34.1" y="120.5">Unity-gain bandwidth</text>
<text x="34.1" y="125.3">Input resistance</text>
<text x="74.2" y="120.5">RL = 10 kΩ,</text>
<text x="74.2" y="125.3">TA = 25°C</text>
<text x="93.9" y="120.5">TA = 25°C</text>
<text x="130.3" y="125.3">1012</text>
<text x="135" y="120.5">1</text>
<text x="162" y="125.3">1012</text>
<text x="166.7" y="120.5">1</text>
<text x="183.5" y="120.5">MHz</text>
<text x="185.4" y="125.3">Ω</text>
<text x="18.3" y="132">CMRR</text>
<text x="34.1" y="130.1">Common-mode</text>
<text x="74.2" y="130.1">VIC = VICRmin, VO = 0,</text>
<text x="122.9" y="132">80</text>
<text x="133.4" y="132">86</text>
<text x="154.5" y="132">80</text>
<text x="165.1" y="132">86</text>
<text x="184.7" y="132">dB</text>
<text x="34.1" y="133.6">rejection ratio</text>
<text x="74.2" y="133.6">RS = 50 Ω, TA = 25°C</text>
<text x="18.3" y="142.3">kSVR</text>
<text x="34.1" y="140.6">Supply-voltage rejection ratio</text>
<text x="41.3" y="140.6">y</text>
<text x="49.6" y="140.6">g</text>
<text x="56" y="140.6">j</text>
<text x="74.2" y="138.9">VCC = ± 9 V to ± 15 V,</text>
<text x="74.2" y="142.4">VO</text>
<text x="74.2" y="142.4">VO = 0 RS</text>
<text x="81.5" y="142.4">0, RS = 50 Ω,</text>
<text x="91.6" y="142.4">50 Ω</text>
<text x="122.9" y="142.3">80</text>
<text x="133.4" y="142.3">95</text>
<text x="154.5" y="142.3">80</text>
<text x="165.1" y="142.3">95</text>
<text x="184.7" y="142.3">dB</text>
<text x="34.1" y="144.1">(∆VCC±/∆VIO)</text>
<text x="74.2" y="145.9">TA = 25°C</text>
<text x="18.3" y="152.7">PD</text>
<text x="34.1" y="150.8">Total power dissipation</text>
<text x="34.1" y="154.3">(each amplifier)</text>
<text x="74.2" y="154.3">No load</text>
<text x="74.2" y="150.8">VO = 0,</text>
<text x="93.9" y="150.8">TA = 25°C,</text>
<text x="135" y="152.7">6</text>
<text x="143.2" y="152.7">7.5</text>
<text x="166.7" y="152.7">6</text>
<text x="174.9" y="152.7">7.5</text>
<text x="183.9" y="152.7">mW</text>
<text x="18.3" y="161.2">ICC</text>
<text x="34.1" y="159.3">Supply current</text>
<text x="74.2" y="159.3">VO = 0,</text>
<text x="93.9" y="159.3">TA = 25°C,</text>
<text x="131.9" y="161.2">200</text>
<text x="142.4" y="161.2">250</text>
<text x="163.5" y="161.2">200</text>
<text x="174.1" y="161.2">250</text>
<text x="184.7" y="161.2">µA</text>
<text x="18.3" y="167.8">VO1/VO2</text>
<text x="34.1" y="162.8">(each amplifier)</text>
<text x="34.1" y="167.8">Crosstalk attenuation</text>
<text x="74.2" y="162.8">No load</text>
<text x="74.2" y="167.8">AVD = 100,</text>
<text x="93.9" y="167.8">TA = 25°C</text>
<text x="131.9" y="167.8">120</text>
<text x="163.5" y="167.8">120</text>
<text x="184.7" y="167.8">dB</text>
<text x="15.9" y="172">† All characteristics are measured under open-loop conditions with zero common-mode input voltage, unless otherwise specified. Full range for</text>
<text x="15.9" y="179">‡ Input bias currents of an FET-input operational amplifier are normal junction reverse currents, which are temperature sensitive, as shown in</text>
<text x="18" y="176.2">TA is 0°C to 70°C for TL06_C, TL06_AC, and TL06_BC and –40°C to 85°C for TL06_I.</text>
<text x="18" y="183.2">Figure 15. Pulse techniques are used to maintain the junction temperature as close to the ambient temperature as possible.</text>
<text x="15.9" y="270.8">6</text>
</g>
<text font-size="2.5" x="15.8" y="22.7">SLOS078G – NOVEMBER 1978 – REVISED MAY 2002</text>
<g font-size="2.1">
<text x="18.4" y="63.4">V</text>
<text x="19.9" y="64.5">IO</text>
<text x="76.3" y="271">POST OFFICE BOX 655303</text>
<text x="105.9" y="271">DALLAS, TEXAS 75265</text>
</g>
</svg>
